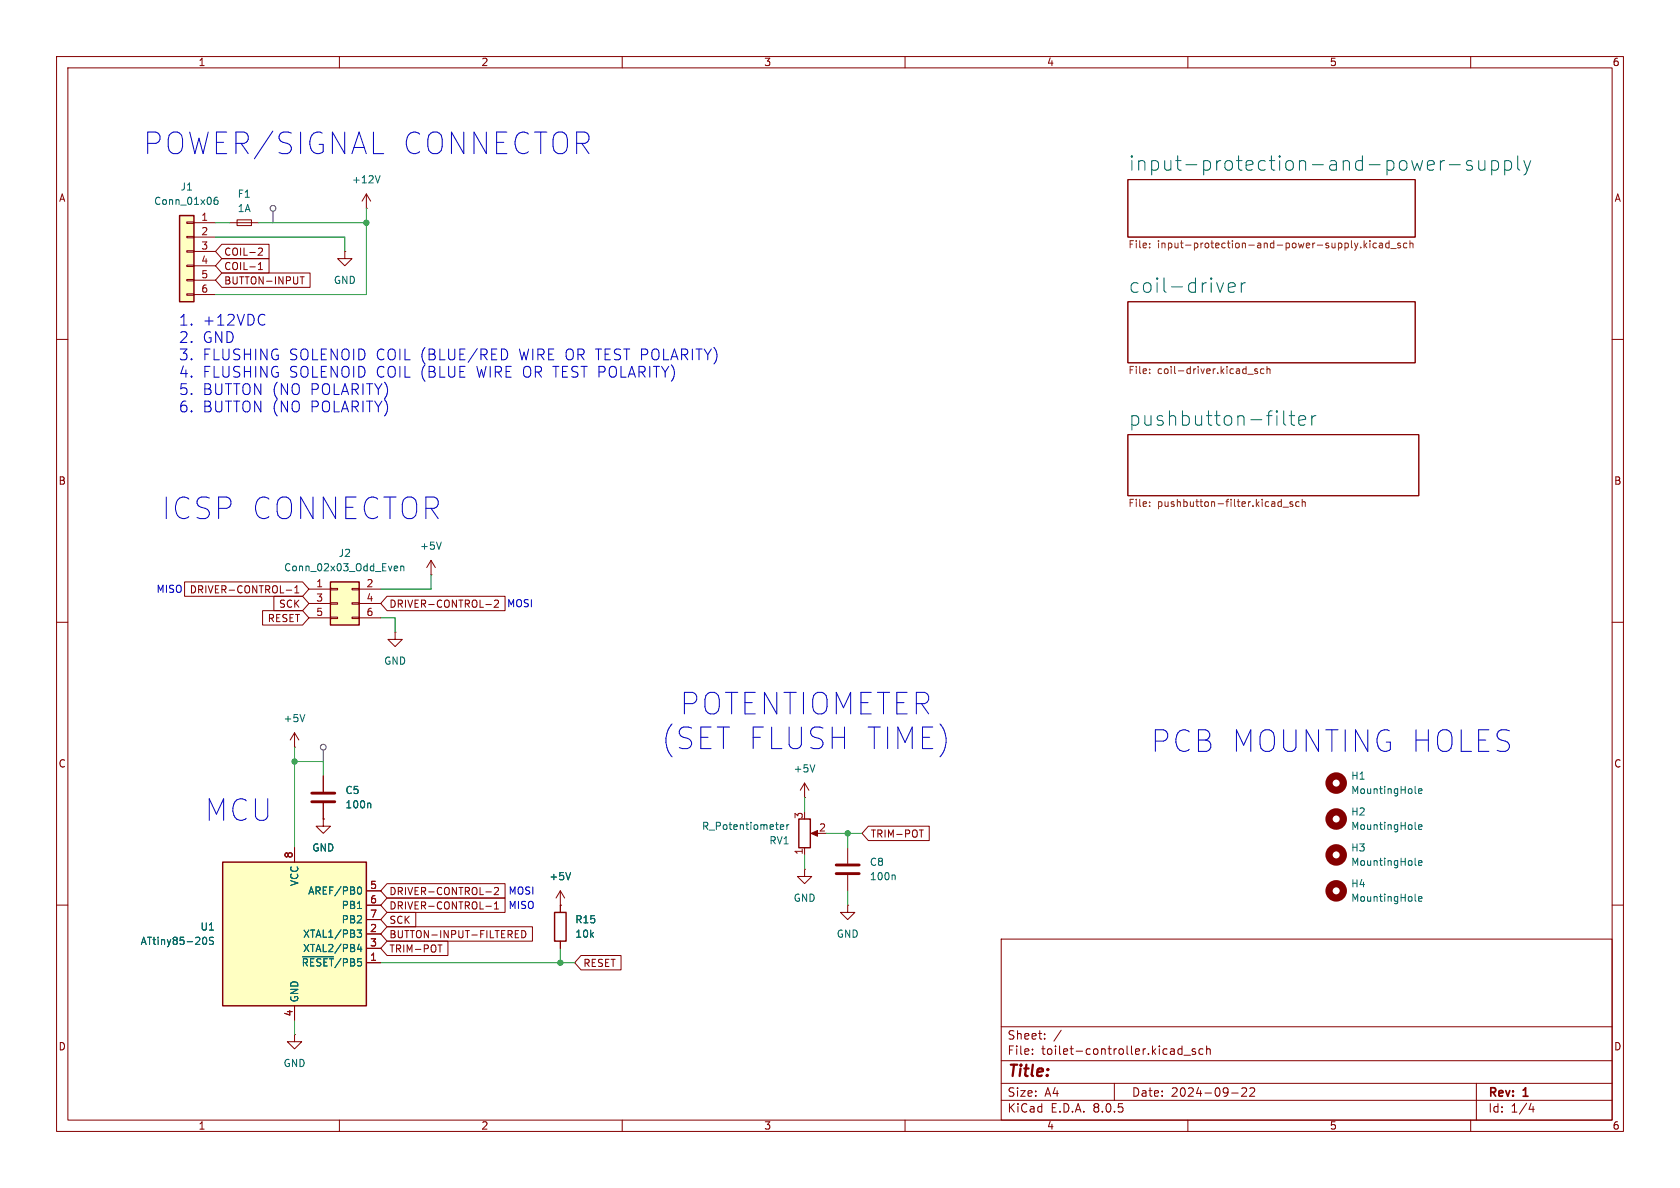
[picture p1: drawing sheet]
<svg xmlns="http://www.w3.org/2000/svg" width="297mm" height="210mm" viewBox="0 0 297 210" stroke-linecap="round" stroke-linejoin="round" font-family="sans-serif">
<g fill="none" stroke="#840000" stroke-width=".18">
<path d="M10 10h277v190h-277zM12 12h273v186h-273zM60 10v2M110 10v2M160 10v2M210 10v2M260 10v2M199.4 31.8h50.8v10.1h-50.8zM10 60h2M199.4 53.3h50.8v10.8h-50.8zM285 60h2M199.4 76.8h51.4v10.8h-51.4z"/>
<path d="M10 110h2M285 110h2M10 160h2M285 160h2M177 166h108v32h-108zM60 198v2M110 198v2M160 198v2M177 194.5h108M177 191.5h108M177 187.5h108M177 181.5h108"/>
<path d="M182.5 186.3v.1M182.5 185.5v.1M184.7 183.6v.1M184.7 182.8v.1M187.6 182.1l-1.3 2M197 191.5v3M208.2 186.1l.3 .3 .5-.1M209 184.9v1.5M209 185.5l-.5-.1-.3 .3M209.3 186.5h1.2M210 198v2M211.3 185.5l-.3-.1-.3 .2 .1 .2 .5 .2v.3h-.6"/>
<path d="M212.7 185.5l-.5-.1-.2 .3v.4l.1 .2h.6M213.3 185.5l.2-.1 .4 .1 .1 .9M213.3 184.9v1.5M217.7 193.2h1.2M219.5 192.4l.6-.1 .2 .1 .1 .3-.9 1.1h.9M221 192.4l.5-.1 .2 .1 .1 .3-.9 1.1h.9M260 198v2M261 191.5v6.5M270.7 195l-.4 1.1h.9M271 195.6v1"/>
</g>
<g fill="none" stroke="#006464" stroke-width=".18">
<path d="M254.6 28.4v1.7M255.4 28.4a.65 .65 0 0 0-.8 .5M256.2 29.1h2M260.2 28.5l-.6-.1-.4 .4 .2 .3 .8 .3 .1 .2-.1 .4-.2 .1-.8-.1M261.4 28.4v1.3l.1 .3a.69 .69 0 0 0 1-.2M262.5 28.4v1.7M263.7 28.5l.7-.1 .5 .5v.7l-.2 .4-.3 .1-.7-.1M263.7 28.4v2.5M266 28.5l.7-.1 .5 .5v.7l-.2 .4-.3 .1-.7-.1M266 28.4v2.5M268.3 27.5v2.2l.4 .4M269.4 28.4l.6 1.7"/>
<path d="M270 30.1l-.2 .6-.4 .2M270.6 28.4l-.6 1.7M216.3 50l-.6 1.7M217.1 50.8l1.3-.2-.2-.5-.7-.1-.4 .3v1l.2 .3 .2 .1 .7-.1M219.4 50v1.7M220.2 50a.65 .65 0 0 0-.8 .5M226.9 72.6v2.2l.4 .4M227.9 73.5h1M228.3 72.6v2.2l.1 .2 .5 .2M229.6 74.3l1.2-.2-.1-.5-.7-.1-.4 .3v1l.1 .2 .3 .2 .7-.2M231.9 73.5v1.7M232.6 73.5a.65 .65 0 0 0-.7 .5"/>
</g>
<g fill="none" stroke="#725600" stroke-width=".18">
<path d="M203.2 43v.2M203.2 43.7v.1M240.6 43.7v.1M241.2 42.5v1.3M241.3 43.3l.3 .5M241.6 43l-.4 .5M242.2 42.5v.2M242.2 43v.8M243.3 43h-.3l-.3 .2 .2 .6h.4M243.9 43h.5v.8M244.4 43.3h-.4l-.2 .2 .2 .3h.4M245.6 43h-.4l-.2 .2 .1 .6h.5"/>
<path d="M245.6 42.5v1.3M245.9 43.9h.9M247.6 43h-.3l-.2 .2v.1l.5 .2v.3h-.5M248.7 43h-.3l-.3 .2 .1 .6h.5M249.3 43.1l.1-.1h.3l.1 .8M249.3 42.5v1.3M203.2 65.3v.1M203.2 65.9v.1M220.6 66.2h1M222.3 65.3l-.3-.1-.2 .2 .1 .2 .4 .1v.3h-.5M223.4 65.3l-.3-.1-.3 .2 .2 .6h.4M224 65.3l.2-.1 .3 .1v.7"/>
<path d="M224 64.8v1.2M203.2 89.4v.1M203.2 88.8v.1M226 89.5h.5M226 88.8h.5M226.5 88.3v1.2M226.8 89.7h1M228.5 88.8l-.3-.1-.2 .2 .1 .2 .4 .1v.3h-.5M229.7 88.8l-.4-.1-.2 .2 .1 .6h.5M230.2 88.8l.2-.1 .3 .1 .1 .7M230.2 88.3v1.2"/>
</g>
<path d="M31.7 38.1h2.6v15.2h-2.6z" fill="#ffffc2"/>
<g fill="none" stroke="#840000" stroke-width=".18">
<path d="M33 39.2h1.3v.3h-1.3zM34.3 39.4h3.8M64.8 36.8h.1M64.8 34.3l-.8 1.3M64.8 34.3v2.5M64.8 34.3l.7 1.3M33 51.9h1.3v.3h-1.3zM33 49.4h1.3v.3h-1.3zM33 46.9h1.3v.2h-1.3zM33 44.3h1.3v.3h-1.3zM33 41.8h1.3v.2h-1.3zM34.3 41.9h3.8"/>
<path d="M34.3 44.5h3.8M34.3 47h3.8M34.3 49.5h3.8M34.3 52.1h3.8M57.1 144.8v1.3h1.3l-1.3 1.2-1.2-1.2h1.2M57.1 144.8h.1M142.2 153.7v1.2h1.3l-1.3 1.3-1.2-1.3h1.2M142.2 153.7h.1M149.9 160v1.3h1.2l-1.2 1.3-1.3-1.3h1.3M149.9 160h.1M52.1 182.9v1.3h1.2l-1.2 1.2-1.3-1.2h1.3M52.1 182.9h.1"/>
</g>
<path d="M31.7 38.1h2.6v15.2h-2.6z" fill="none" stroke="#840000" stroke-width=".25"/>
<path d="M38.4 34.9h-.3a.86 .86 0 0 0 0 1.2l.4-.1 .1-.4-.3-.2h-.4l-.1 .2M67.2 31.1l-.4 1.2M250.2 159.1l.2 .2M250.8 158.9l.6-.1-.1-.3h-.3l-.2 .2v.6h.5" fill="none" stroke="#006464" stroke-width=".18"/>
<circle cx="236.2" cy="157.5" r="1.27" fill="none" stroke="#840000" stroke-width="1.3"/>
<path d="M39.4 152.4h25.4v25.4h-25.4z" fill="#ffffc2"/>
<path d="M39.4 152.4h25.4v25.4h-25.4z" fill="none" stroke="#840000" stroke-width=".25"/>
<g fill="none" stroke="#840000" stroke-width=".18">
<path d="M76.2 99.1l-.8 1.2M76.2 99.1v2.5M76.2 99.1l.8 1.2M69.8 111.8v1.2h1.3l-1.3 1.3-1.2-1.3h1.2M69.8 111.8h.1M76.2 101.6h.1M57.1 137.2v2.8M52.1 149.9v2.5M57.1 142v2.8M64.8 157.5h2.5M52.1 177.8v2.5M64.8 170.2h2.5"/>
<path d="M64.8 165.1h2.5M64.8 167.6h2.5M64.8 160h2.5M64.8 162.6h2.5"/>
</g>
<path d="M78 95.8l-.4 1.3M63.4 156.9l.1-.1a.68 .68 0 0 1 .4 .6 .68 .68 0 0 1-.4 .7l-.1-.1M65.4 142l.1 .2v.6M36 165.7h.1a.68 .68 0 0 1 .5 .6 .68 .68 0 0 1-.5 .6h-.1M37.7 165.7h-.4l-.2 .1v.4l.5 .2 .1 .3-.2 .2h-.5M53.5 169.1h5.5M63.1 164.4h.8l-.4 .5 .4 .1v.6l-.2 .1-.5-.1M63.5 166.9l-.3 .9h.8M63.8 167.4v.8" fill="none" stroke="#006464" stroke-width=".18"/>
<path d="M55.1 141.7h4.1M55.1 140.2h4.1" fill="none" stroke="#840000" stroke-width=".51"/>
<path d="M58.4 102.9h5.1v7.6h-5.1z" fill="#ffffc2"/>
<g fill="none" stroke="#840000" stroke-width=".18">
<path d="M40.6 39.4h5.1M41.9 38.9h2.5v1h-2.5zM39.2 45.7h8.4v2.6h-8.4l-1.1-1.3zM39.2 48.3h15.6v2.5h-15.6l-1.1-1.3zM39.2 43.2h8.4v2.5h-8.4l-1.1-1.2zM45.7 47.7h.7M45.7 46.8l.3-.4v1.3M45.7 43.9h.5l.2 .3-.8 .9h.8M53.1 48.9h.7M53.4 48.9v1.3M61 44.5v1.2h1.2l-1.2 1.3-1.3-1.3h1.3M61 44.5h.1"/>
<path d="M32.6 102.9h20.9l1.1 1.2-1.1 1.3h-20.9zM46.4 107.9h7.1l1.1 1.3-1.1 1.3h-7.1zM48.4 105.4h5.1l1.1 1.3-1.1 1.3h-5.1zM50.6 104.3h1M52.1 104.8h.7M52.1 103.9l.4-.4v1.3M54.6 104.1h3.8M54.6 106.7h3.8M54.6 109.2h3.8M58.4 109.1h1.3v.2h-1.3zM58.4 106.6h1.3v.2h-1.3zM58.4 104h1.3v.3h-1.3z"/>
<path d="M62.2 109.1h1.3v.2h-1.3zM62.2 106.6h1.3v.2h-1.3zM62.2 104h1.3v.3h-1.3zM63.5 104.1h3.8M63.5 106.7h3.8M63.5 109.2h3.8M68.4 105.4h20.9v2.6h-20.9l-1.1-1.3zM85.9 106.9h1M87.4 106.2l.5-.1 .2 .3-.8 1h.8M52.1 132.1h.1M52.1 129.5l-.8 1.3M52.1 129.5v2.6"/>
<path d="M52.1 129.5l.7 1.3M57.1 137.2v2.8M142.2 138.4l-.7 1.3M142.2 138.4v2.6M142.2 138.4l.8 1.3M52.1 149.9v2.5M57.1 144.8h.1M57.1 142v2.8M64.8 157.5h2.5M68.4 158.7h20.9v2.6h-20.9l-1.1-1.3zM68.4 156.2h20.9v2.6h-20.9l-1.1-1.3zM85.9 157.7h1"/>
<path d="M87.4 159.8l.4-.4v1.3M87.4 157l.5-.1 .2 .3-.8 1h.8M99.1 157.5v3.8M99.1 157.5l-.8 1.3M99.1 157.5l.7 1.3M142.2 141h.1M142.2 149.9v1.2M143.8 147.3h1M149.9 149.9v2.8M149.9 154.7v2.8M153.5 146h10.8v2.6h-10.8l-1.1-1.3zM162.5 146.7h.7"/>
<path d="M52.1 177.8v2.5M64.8 170.2h2.5M64.8 165.1h2.5M64.8 167.6h2.5M64.8 160h2.5M64.8 162.6h2.5M68.4 161.3h5.1v2.5h-5.1l-1.1-1.2zM68.4 166.4h10.8v2.5h-10.8l-1.1-1.3zM68.4 163.8h25.7v2.6h-25.7l-1.1-1.3zM77.4 167h.8M85.9 160.2h1M87.4 160.7h.7"/>
<path d="M91.1 165.8h.6M91.1 164.5h.6M92.2 164.5a.64 .64 0 0 1 .8 .6 .64 .64 0 0 1-.8 .7zM99.1 160h.1M99.1 166.4v1.2M102.7 168.9h7.1v2.6h-7.1l-1.1-1.3z"/>
</g>
<path d="M58.4 102.9h5.1v7.6h-5.1zM141.2 144.8h2.1v5.1h-2.1zM98 161.3h2.1v5.1h-2.1z" fill="none" stroke="#840000" stroke-width=".25"/>
<g fill="none" stroke="#006464" stroke-width=".18">
<path d="M69.9 100.1h.3l.1 .3-.6 .1M70.2 100.8l-.3 .1M70.8 100.2l.2-.1h.3l.1 .8M70.8 100.1v.8M53.9 126.3l-.4 1.3M144.1 135.2l-.5 1.3M250.8 139.9l.6-.2-.1-.2-.3-.1-.2 .2v.6h.5M63.4 156.9l.1-.1a.68 .68 0 0 1 .4 .6 .68 .68 0 0 1-.4 .7l-.1-.1M65.4 142l.1 .2v.6M100.9 154.2l-.4 1.3M138 146.2l.6-.1-.1-.3h-.4l-.1 .2v.6h.5M139.1 145.8v.8"/>
<path d="M139.5 145.8l-.4 .2M158.1 154.7l.2 .2v.6M250.2 146.4l.2 .2M250.2 152.8l.2 .2M250.2 140.1l.2 .2M250.8 146.2l.6-.1-.1-.3h-.3l-.2 .2v.6h.5M250.8 152.6l.6-.2-.1-.2-.3-.1-.2 .2v.6h.5M36 165.7h.1a.68 .68 0 0 1 .5 .6 .68 .68 0 0 1-.5 .6h-.1M37.7 165.7h-.4l-.2 .1v.4l.5 .2 .1 .3-.2 .2h-.5M53.5 169.1h5.5M63.1 164.4h.8l-.4 .5 .4 .1v.6l-.2 .1-.5-.1M63.5 166.9l-.3 .9h.8"/>
<path d="M63.8 167.4v.8"/>
</g>
<path d="M147.8 154.4h4.1M147.8 152.9h4.1" fill="none" stroke="#840000" stroke-width=".51"/>
<path d="M143.4 147.3l1.1-.5v1z" fill="#840000" stroke="#840000" stroke-width=".18"/>
<g fill="none" stroke="#840000" stroke-width="1.3">
<circle cx="236.2" cy="138.4" r="1.27"/>
<circle cx="236.2" cy="151.1" r="1.27"/>
<circle cx="236.2" cy="144.8" r="1.27"/>
</g>
<g fill="none" stroke="#484848" stroke-width=".18">
<path d="M48.3 37.3v2.1M57.1 132.6v2"/>
<circle cx="48.3" cy="36.8" r=".51"/>
<circle cx="57.2" cy="132.1" r=".51"/>
</g>
<path d="M46.5 55.6l.3 .1M46.8 57.3l-.3 .2M89.1 61.7a1.03 1.03 0 0 1 .7 1 1.03 1.03 0 0 1-.7 .9" fill="none" stroke="#0000c2" stroke-width=".18"/>
<g fill="none" stroke="#009600" stroke-width=".18">
<path d="M38.1 39.4h2.5M45.7 39.4h19.1M64.8 36.8v15.3h-26.7M38.1 41.9h22.9v2.6M67.3 109.2h2.5v2.6M76.2 101.6v2.5h-8.9M52.1 132.1v17.8M52.1 134.6h5v2.6M142.2 141v2.5M142.2 151.1v2.6M146 147.3h6.4M149.9 147.3v2.6"/>
<path d="M149.9 157.5v2.5M67.3 170.2h34.3M99.1 167.6v2.6M52.1 180.3v2.6"/>
</g>
<g fill="#009600" stroke="#009600" stroke-width=".18">
<circle cx="149.9" cy="147.3" r=".46"/>
<circle cx="99.1" cy="170.2" r=".46"/>
<circle cx="64.8" cy="39.4" r=".46"/>
<circle cx="52.1" cy="134.6" r=".46"/>
</g>
<g font-size="5.3" fill="#0000c2">
<text x="25.4" y="27.5">POWER/SIGNAL</text>
<text x="70.9" y="27.5">CONNECTOR</text>
<text x="28.6" y="92.1">ICSP CONNECTOR</text>
<text x="120.2" y="126.6">POTENTIOMETER</text>
<text x="117" y="132.7">(SET FLUSH TIME)</text>
<text x="203.5" y="133.2">PCB MOUNTING HOLES</text>
<text x="36.2" y="145.4">MCU</text>
</g>
<g font-size="3.5" fill="#006464">
<text x="199.4" y="30.4">input-protection-and-power-supply</text>
<text x="199.4" y="52">coil-driver</text>
<text x="199.4" y="75.5">pushbutton-filter</text>
</g>
<text font-size="2.8" fill="#840000" x="178" y="190.9">Title:</text>
<g font-size="2.7" fill="#0000c2">
<text x="31.5" y="57.8">1.</text>
<text x="35.7" y="57.8">+12VDC</text>
<text x="31.5" y="60.8">2.</text>
<text x="31.5" y="63.9">3.</text>
<text x="35.7" y="60.8">GND</text>
<text x="35.7" y="63.9">FLUSHING</text>
<text x="51.1" y="63.9">SOLENOID COIL (BLUE/RED</text>
<text x="91.8" y="63.9">WIRE OR TEST POLARITY)</text>
<text x="31.5" y="67">4.</text>
<text x="31.5" y="70">5.</text>
<text x="35.7" y="67">FLUSHING</text>
<text x="35.7" y="70">BUTTON (NO</text>
<text x="51.1" y="67">SOLENOID COIL (BLUE</text>
<text x="54.9" y="70">POLARITY)</text>
<text x="84.3" y="67">WIRE OR TEST POLARITY)</text>
<text x="31.5" y="73.1">6.</text>
<text x="35.7" y="73.1">BUTTON (NO</text>
<text x="54.9" y="73.1">POLARITY)</text>
</g>
<g font-size="2.1" fill="#840000">
<text x="178" y="184">Sheet:</text>
<text x="178" y="186.7">File:</text>
<text x="184.1" y="186.7">toilet-controller.kicad_sch</text>
<text x="178" y="196.9">KiCad</text>
<text x="178" y="194.1">Size:</text>
<text x="184.7" y="194.1">A4</text>
<text x="185.7" y="196.9">E.D.A.</text>
<text x="193.3" y="196.9">8.0.5</text>
<text x="200" y="194.1">Date:</text>
<text x="207" y="194.1">2024-09-22</text>
<text x="263" y="194.3">Rev:</text>
<text x="263" y="196.9">Id:</text>
<text x="267.1" y="196.9">1/4</text>
<text x="269.4" y="194.3">1</text>
</g>
<g font-size="1.8" fill="#840000">
<text x="35" y="11.9">1</text>
<text x="85" y="11.9">2</text>
<text x="135" y="11.9">3</text>
<text x="185" y="11.9">4</text>
<text x="235" y="11.9">5</text>
<text x="285" y="11.9">6</text>
<text x="10.3" y="35.9">A</text>
<text x="285.3" y="35.9">A</text>
<text x="39.5" y="47.9">COIL-1</text>
<text x="39.5" y="45.4">COIL-2</text>
<text x="39.5" y="50.5">BUTTON-INPUT</text>
<text x="10.3" y="85.9">B</text>
<text x="285.3" y="85.9">B</text>
<text x="33.4" y="105.1">DRIVER-CONTROL-1</text>
<text x="49.2" y="107.6">SCK</text>
<text x="68.7" y="107.6">DRIVER-CONTROL-2</text>
<text x="47.2" y="110.2">RESET</text>
<text x="10.3" y="135.9">C</text>
<text x="285.3" y="135.9">C</text>
<text x="153.8" y="148.3">TRIM-POT</text>
<text x="68.7" y="161">DRIVER-CONTROL-1</text>
<text x="68.7" y="158.4">DRIVER-CONTROL-2</text>
<text x="68.7" y="163.5">SCK</text>
<text x="68.7" y="166.1">BUTTON-INPUT-FILTERED</text>
<text x="68.7" y="168.6">TRIM-POT</text>
<text x="103" y="171.1">RESET</text>
<text x="10.3" y="185.9">D</text>
<text x="285.3" y="185.9">D</text>
<text x="35" y="199.9">1</text>
<text x="85" y="199.9">2</text>
<text x="135" y="199.9">3</text>
<text x="185" y="199.9">4</text>
<text x="235" y="199.9">5</text>
<text x="285" y="199.9">6</text>
</g>
<g font-size="1.8" fill="#006464">
<text x="31.8" y="33.9">J1</text>
<text x="41.9" y="35.2">F1</text>
<text x="62.1" y="32.6">+12V</text>
<text x="27.1" y="36.4">Conn_01x06</text>
<text x="41.9" y="37.7">1A</text>
<text x="58.9" y="50.4">GND</text>
<text x="50.1" y="101.2">Conn_02x03_Odd_Even</text>
<text x="59.8" y="98.7">J2</text>
<text x="74.2" y="97.4">+5V</text>
<text x="67.8" y="117.7">GND</text>
<text x="50" y="127.9">+5V</text>
<text x="140.2" y="136.8">+5V</text>
<text x="61" y="140.6">C5</text>
<text x="61" y="143.1">100n</text>
<text x="238.8" y="138">H1</text>
<text x="238.8" y="140.6">MountingHole</text>
<text x="124" y="146.9">R_Potentiometer</text>
<text x="135.9" y="149.5">RV1</text>
<text x="238.8" y="144.4">H2</text>
<text x="238.8" y="146.9">MountingHole</text>
<text x="55.1" y="150.7">GND</text>
<text x="97" y="155.8">+5V</text>
<text x="153.7" y="153.3">C8</text>
<text x="153.7" y="155.8">100n</text>
<text x="238.8" y="150.7">H3</text>
<text x="238.8" y="153.3">MountingHole</text>
<text x="52.9" y="156.7" transform="rotate(-90 52.9 156.7)">VCC</text>
<text x="54.4" y="158.3">AREF/PB0</text>
<text x="60.3" y="160.9">PB1</text>
<text x="140.2" y="159.6">GND</text>
<text x="238.8" y="157.1">H4</text>
<text x="238.8" y="159.6">MountingHole</text>
<text x="24.8" y="167.2">ATtiny85-20S</text>
<text x="35.3" y="164.7">U1</text>
<text x="53.5" y="166">XTAL1/PB3</text>
<text x="60.3" y="163.4">PB2</text>
<text x="101.6" y="166">10k</text>
<text x="101.6" y="163.4">R15</text>
<text x="147.8" y="166">GND</text>
<text x="53.2" y="171">~{RESET}/PB5</text>
<text x="53.5" y="168.5">XTAL2/PB4</text>
<text x="52.9" y="177.3" transform="rotate(-90 52.9 177.3)">GND</text>
<text x="50" y="188.8">GND</text>
</g>
<g font-size="1.8" fill="#a90000">
<text x="35.5" y="39.1">1</text>
<text x="35.5" y="41.7">2</text>
<text x="35.5" y="44.2">3</text>
<text x="35.5" y="46.7">4</text>
<text x="35.5" y="49.3">5</text>
<text x="35.5" y="51.8">6</text>
<text x="55.8" y="103.9">1</text>
<text x="55.8" y="106.4">3</text>
<text x="64.7" y="103.9">2</text>
<text x="64.7" y="106.4">4</text>
<text x="55.8" y="109">5</text>
<text x="64.7" y="109">6</text>
<text x="142" y="144.9" transform="rotate(-90 142 144.9)">3</text>
<text x="144.7" y="147.1">2</text>
<text x="51.8" y="151.8" transform="rotate(-90 51.8 151.8)">8</text>
<text x="142" y="151.2" transform="rotate(-90 142 151.2)">1</text>
<text x="65.3" y="157.2">5</text>
<text x="65.3" y="159.8">6</text>
<text x="65.3" y="164.8">2</text>
<text x="65.3" y="167.4">3</text>
<text x="65.3" y="162.3">7</text>
<text x="65.3" y="169.9">1</text>
<text x="51.8" y="179.8" transform="rotate(-90 51.8 179.8)">4</text>
</g>
<g font-size="1.8" fill="#725600">
<text x="199.4" y="44.2">File:</text>
<text x="204.6" y="44.2">input-protection-and-power-supply.kicad_sch</text>
<text x="199.4" y="66.4">File:</text>
<text x="204.6" y="66.4">coil-driver.kicad_sch</text>
<text x="199.4" y="89.9">File:</text>
<text x="204.6" y="89.9">pushbutton-filter.kicad_sch</text>
</g>
<g font-size="1.8" fill="#0000c2">
<text x="27.6" y="105">MISO</text>
<text x="89.5" y="107.5">MOSI</text>
<text x="89.8" y="160.9">MISO</text>
<text x="89.8" y="158.3">MOSI</text>
</g>
</svg>
